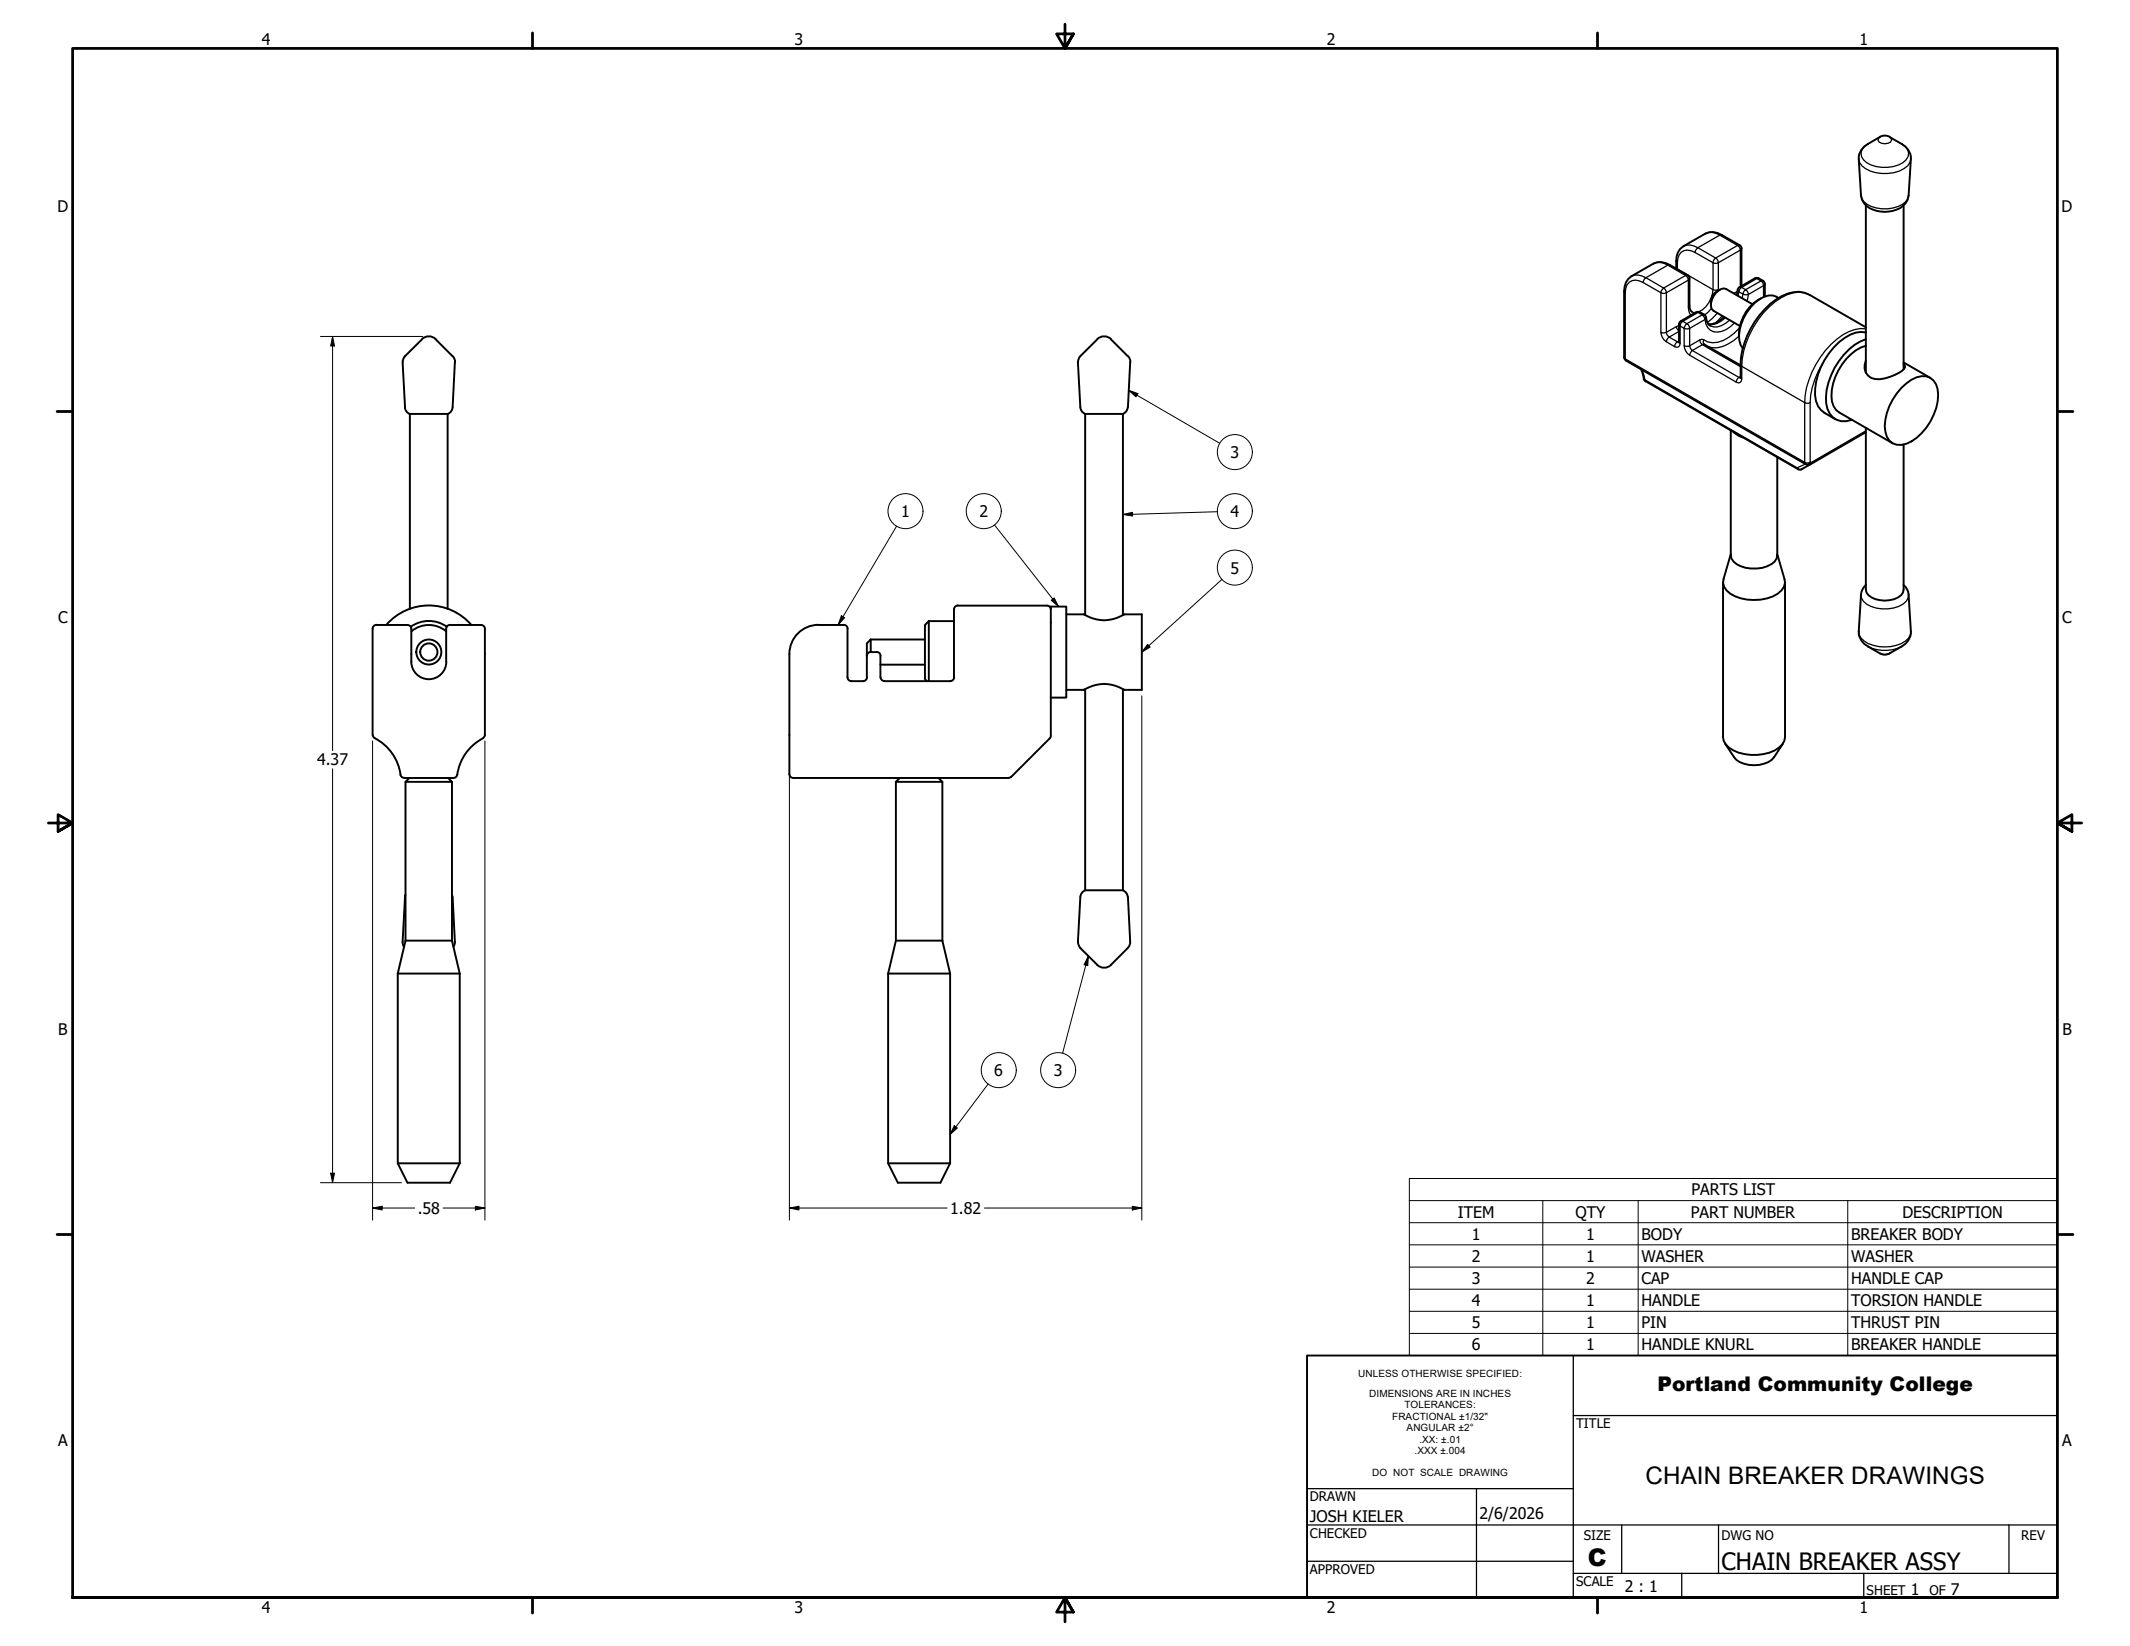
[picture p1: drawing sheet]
<svg xmlns="http://www.w3.org/2000/svg" width="559mm" height="432mm" viewBox="0 0 559 432" stroke-linecap="round" stroke-linejoin="round" font-family="sans-serif">
<!-- layer: Visible (ANSI) -->
<g fill="none" stroke="#000" stroke-width=".51">
<path d="M493.2 35.9l-3.1 1.9a4.4 4.4 0 0 0-2.5 3.9l.6 9.6a5.2 5.2 0 0 0 5.2 4.2 6.8 6.8 0 0 0 7.1-3.1l.2-1.1 .6-9.6a4 4 0 0 0-2.4-3.9l-3.2-1.9M495.8 35.9l-1.3-.3-1.3 .3M489.5 53.9v43.9M499.4 53.9v43M442.7 72.2l.4 .4 .1 .5v7a1.81 1.81 0 0 0 .7 1.7M442.7 72.2l-4.6-2.7a4.3 4.3 0 0 0-4.4-.3l-5.7 3.3a4.4 4.4 0 0 0-1.9 3.9v17.3M451.2 76a3.8 3.8 0 0 0-2.3 4M455.9 76.1l-.3 1.3M456.4 64.3l-4.7-2.7a4.3 4.3 0 0 0-4.3-.3l-5.8 3.3a4.3 4.3 0 0 0-1.8 3.9v2M456.4 75.3l-.5 .8M456.4 64.3l.4 .4 .1 .5v9.9M459.7 79.8l-6.9-4a2.46 2.46 0 0 0-2.7 1.1 4.4 4.4 0 0 0-1 4.2l.4 .4 6.9 4"/>
<path d="M460.4 73l-4 2.4M460.4 73l.5-.1 .5 .1M461.4 73l1.1 .7M462 78.3a10.8 10.8 0 0 0-5.8 9.9M462.5 73.6l.4 .4 .1 .5M463 74.5v3.3M466.6 78.2a3.4 3.4 0 0 0-3.8-.3 12.1 12.1 0 0 0-6.5 11.4l.3 1.2 .6 .9M105.6 95l.7 11.8M106.2 93.5l4.5-4.5a2.49 2.49 0 0 1 3.6 0l4.5 4.4 .6 1.2-.7 12.2M106.3 93.5l-.5 .7-.1 .8M426.1 93.7l.1 .5 .4 .4M426.6 94.6l47.6 27.3"/>
<path d="M430.5 96.9l.8 2.7 .4 .5M440.5 85.1l-.1 4.7M441 84.2l-.4 .4-.1 .5M445 81.9l-4 2.3M445 81.9l.8-.1 1.3 .8M447.1 82.5l.5 .8a2.6 2.6 0 0 0 1.1 2.2M447.1 90.3l9.5 5.5M452.3 83.1l-1.1 1a4.3 4.3 0 0 1-3 .9M489.5 85.9l-14.8-8.6a8.4 8.4 0 0 0-8.9 1.4 22.8 22.8 0 0 0-9.2 20.4M489.5 87.2a9.4 9.4 0 0 0-8.4 3.9 17.1 17.1 0 0 0-4.7 14.1l.5 1.3 .8 1 .9 .8 2.9 1.7M489.5 89a16.1 16.1 0 0 0-9.1 9.4 11.5 11.5 0 0 0-.4 10.1 4.5 4.5 0 0 0 5.9 1.6M489.5 94.6a3.4 3.4 0 0 0 .3 3.6 3.4 3.4 0 0 0 3.4 1.3 11.9 11.9 0 0 0 6.3-2.7l.3-.4-.1-.5-.3-.4"/>
<path d="M489.5 90.7a13.2 13.2 0 0 0-8 8.2 8.8 8.8 0 0 0 .2 8.6l.8 .7 14 8.1M499.4 95.1l7 4M106.2 106.8a2.05 2.05 0 0 0 1.3 1.8M107.5 108.6h9.9v51.1M107.5 108.6v51.1M118.7 106.8a2.05 2.05 0 0 1-1.3 1.8M295.9 106.8a2.01 2.01 0 0 1-1.3 1.8M295.9 106.8l.6-12.2-.6-1.2-4.4-4.4a2.48 2.48 0 0 0-3.6 0l-4.5 4.5-.5 1.1 .5 12.2a2.02 2.02 0 0 0 1.3 1.8M431.8 100l39.9 23.1M454.1 112.9v32.8a3.5 3.5 0 0 0 2.6 2.8 9.2 9.2 0 0 0 8.9-1.2l.5-.8 .2-.8v-25.7M454.8 113.4l1.5 1 .9 .3M489.5 112.3v42.4a3.1 3.1 0 0 0 2.5 2.5 7.4 7.4 0 0 0 6.8-1.1l.4-.7 .2-.7v-38.1"/>
<path d="M489.5 113.4l-16.8 9.7M498.8 101.8a8.2 8.2 0 0 1 6.6-3.1 4.4 4.4 0 0 1 3.1 5 14.9 14.9 0 0 1-8.4 12.7 3.8 3.8 0 0 1-5.5-3.2 14.2 14.2 0 0 1 4.2-11.4zM471.7 123.1l.5 .1 .5-.1M474.1 121.9h.3M474.9 121.7l-.5 .2M251.3 158.9h23.4a.99 .99 0 0 1 1 1M251.3 158.8l-.3 .1a1.04 1.04 0 0 0-.7 1v17.8M452 152.7v40.7a4.3 4.3 0 0 0 2.7 3.4 12.3 12.3 0 0 0 12-.7l.9-.8 .5-.9 .2-1v-40.7M454.1 145.4l-1.9 6.5a3.5 3.5 0 0 0 1.7 3.8 12.6 12.6 0 0 0 12.5 0 3.5 3.5 0 0 0 1.8-3.8l-1.9-6.5M489.5 153.5a3.9 3.9 0 0 0-1.3 2.5l-.6 9.6a4.1 4.1 0 0 0 2.5 4l3.5 2 1.3 .1 .9-.3M499.4 153.5a3.7 3.7 0 0 1 1.3 2.5l.6 9.6a4.1 4.1 0 0 1-2.4 4l-3.2 1.8M98.8 163.9l-.6 .2-.5 .9v27.8"/>
<path d="M101.4 163.9a14.8 14.8 0 0 1 22.2 0M107.8 164.4a8.1 8.1 0 0 1 9.4 0M107.9 165.6a7.1 7.1 0 0 1 9.2 0M118.1 164h8.1a1 1 0 0 1 1 1v27.8l-.1 .5-.4 .3M118.1 163.9l-.6 .2-.4 .9v6.6a6.1 6.1 0 0 1-1.1 4.9 4.6 4.6 0 0 1-5.1 1.4 4.6 4.6 0 0 1-3-4.3v-8.6a1 1 0 0 0-1-1h-8.1M214.7 164h6.6M214.7 163.9a7.6 7.6 0 0 0-7.6 7.7v31.5l.4 .8 .6 .2h56.5M221.3 163.9l.7 .2 .4 .9M222.3 165v12.7l.2 .6 .9 .4M227.5 177.7l-.2 .6-.6 .3-3.3 .1M228.4 171.1h1.9l.5 .4 .2 .6M228.4 167.8l-1 1v8.9"/>
<path d="M228.4 167.8v3.3M228.4 167.8h14.3M228.5 171l-.7 .2-.4 .9M231 172.1v5.6a.99 .99 0 0 0 1 .9l17.3 .1M231 174.4h11.7M243.7 162.9l-1 1.1v14.2l.5 .5M243.7 162.9v15.8M243.7 162.9h6.6M250.3 177.7l-.2 .6-.8 .4M279.7 161.2h4.6a9.9 9.9 0 0 0 10.7 0h4.6v19.8h-4.6a9.9 9.9 0 0 0-10.7 0h-4.6M284.7 161.4v-52.8h9.9v52.8M97.8 192.8v.2a2.07 2.07 0 0 0 1.5 1.2 12.9 12.9 0 0 1 5.9 9.3l.8 .5"/>
<path d="M126.7 193.7a13 13 0 0 0-6.9 9.9l-.9 .5M275.7 183h4v-23.9h-4l-.1 34.2-10.3 10.5-.7 .2M284.7 180.8v52.8h9.9M294.6 180.8v52.8M452.5 195l2.5 3.7a7.4 7.4 0 0 0 7.7 1.7l1.2-.5 .9-.6 .6-.6 2.4-3.7M106 204.1h13M106.4 205.1v41.7M107.4 204.1l-1 1h12.2l-1-1M118.6 205.1v41.7M235 205.1v41.7M236.1 204.1l-1.1 1h12.2l-1-1M247.2 205.1v41.7"/>
<path d="M106.3 235.3l-.7 11.8M106.4 234.7l-.2 .6M118.6 234.7l.1 .6M118.7 235.3l.6 11.8M284.7 233.6a2.02 2.02 0 0 0-1.3 1.7l-.5 12.2 .5 1.1 4.5 4.5a2.53 2.53 0 0 0 3.6 0l4.4-4.4 .6-1.2-.6-12.2M294.6 233.6a2.01 2.01 0 0 1 1.3 1.7M104.4 255.4v49.8l2.5 5.1h11.2l2.5-5.1M104.4 255.4h16.2M105.6 247.1l.4 1.3M106.4 246.8h12.2M106.4 246.8l-2 8.6M118.6 246.8l2 8.6"/>
<path d="M119.3 247.1l-.3 1.3M120.6 255.4v49.8M233 255.4v49.8l2.5 5.1h11.2l2.6-5.1M233 255.4h16.3M235 246.8h12.2M235 246.8l-2 8.6M247.2 246.8l2.1 8.6M249.3 255.4v49.8M104.4 305.2h16.2M233 305.2h16.3"/>
<circle cx="112.5" cy="171" r="2.27"/>
<circle cx="112.5" cy="171" r="3.3"/>
</g>
<!-- layer: Visible Narrow (ANSI) -->
<g fill="none" stroke="#000" stroke-width=".34">
<path d="M490.1 37.8a2.66 2.66 0 0 0-1.9 2.3 2.66 2.66 0 0 0 1.5 2.6 9.1 9.1 0 0 0 10.4-.8 2.57 2.57 0 0 0-1.2-4.1M493.2 35.9l-.4 .5-.1 .4a2.18 2.18 0 0 0 3.5 0v-.4l-.5-.5M487.6 41.7a4 4 0 0 0 3 3.2 10.3 10.3 0 0 0 9.9-1.4l.6-.9 .2-.9M488.2 51.3a3.8 3.8 0 0 0 2.8 2.9 9.3 9.3 0 0 0 8.9-1.2l.6-.8 .2-.9M426.1 76.4l.3 .4M426.4 76.8v17.3l47.1 27.2v-15.7M428 72.5a3.8 3.8 0 0 1 3.8 .4l-.4 .3-.3 .9a2.86 2.86 0 0 0-3.3-.3 2.86 2.86 0 0 0-1.4 3M431.1 74.1l4.6 2.7v10.4M433.7 69.2a3.8 3.8 0 0 1 3.9 .4M436.1 75.9l.4-.3 .6 .7 .1 .5-.5 .2-1-.2zM437.6 69.6l4.6 2.7-5.7 3.3M437.6 69.6l-5.8 3.3 4.7 2.7"/>
<path d="M438.1 69.5l-.5 .1M439.8 70.2l.3 .4 9.3 5.4M439.8 68.5l.3 .4M440.1 68.9v1.8M441.6 64.6a3.8 3.8 0 0 1 3.8 .4l-.6 .7-.1 .6a2.83 2.83 0 0 0-3.3-.4 2.83 2.83 0 0 0-1.3 3M442.7 72.2l-.5 .1 .6 .7 .1 .5 .3-.4M444.7 66.3l4.7 2.6M445.4 65l5.8-3.3 4.6 2.7-5.7 3.3zM447.4 61.3a3.8 3.8 0 0 1 3.8 .4M449.4 76h1.4M449.4 76a6.9 6.9 0 0 1-3.7 5.8M449.4 68.9v7.1"/>
<path d="M449.7 68l.4-.3 .4 .3 .3 .9-.4 .2-1-.2zM451.7 61.6l-.5 .1M455.8 76.4l-1 .6M456 77.6l.2-1.1 1 .6-.1 1.2M456.4 64.3l-.6 .1 .4 .3 .4 .9 .3-.4M456.4 75.4h.5l-.6 .7-.1 .4-.3-.4M456.6 75.2v-9.6l-5.8 3.3v7.3M456.9 75.4l4-2.3 1.1 .6-4 2.3zM457.6 76.3l.4-.3 .3 .3 .4 1-1.5-.2zM460.4 73h1M462.5 73.7h-.5l.3 .3 .4 .9 .3-.4M462.7 77.9v-3l-4 2.4-.4 1.7"/>
<path d="M474.7 77.3a6.9 6.9 0 0 0-7.3 .8 23.1 23.1 0 0 0-10.5 18M426.1 93.7l.5 .9M430.7 96.9l.8 2.8 40 23 2.1-.9M431.2 99.3l.6 .7M435.7 87.2l.5 .1 1-.1 .1 .5 .6 .7-.6 .8-.1 .5a3.1 3.1 0 0 1-1.5-2.5zM437.2 89.7l2.1 1.2M439.8 85.7l-2.6 1.5M440.1 89.7l-.7 .7-.1 .5M440.1 89.7h.4M440.5 85.5l-.7 .2 .1 .4 .6 .8M440.5 89.7l.3 .4-.4 .9-1.1-.1M440.5 89.4l-.4 .3"/>
<path d="M440.5 87l-2.6 1.4 2.2 1.3M441 84.2l.5 .1-.4 .3-.3 .9-.3-.4M441.5 84.3l4-2.3 1.1 .6-4 2.3zM441.8 90.7h1.5l.4 1 .3 .2-.7 1.3a3.1 3.1 0 0 1-1.5-2.5zM441.8 86.1l-1-.6v4.6M441.8 86.1v4.6M442.2 85.2l.4-.3 .3 .3 .4 .9h-1.5zM442.9 80.6v-7.1l-5.7 3.3v10.4M443.2 80.1l-.3 .5 .1 .8 .6 1.3M443.3 93.2l12.2 7M443.9 81.8l.9 .2M445 81.9h1"/>
<path d="M445.9 89.2a1.1 1.1 0 0 0 1.2 1.2M445.9 89.2l.6-.2 .5 .2-.1 .8 .2 .3M445.9 89.2l-2.6 1.5M447.1 82.6h-.5l.7 1.2 .3-.5M449 80.9l-1.8 1.7M450.6 82.1l-2.7 2.5M451.8 82.8l-1.8 2M452.7 83.4a5 5 0 0 1-4.4 1.7M453.8 84a4.9 4.9 0 0 1-5.1 1.5M455 84.7a6.2 6.2 0 0 1-5.5 2.3 3.4 3.4 0 0 1-2.2-3.2l-4 2.3v4.6M456.2 99l-.4 .3-.3 .9M456.2 88.2a10 10 0 0 1-7 3l-1.1-.3"/>
<path d="M456.2 99l.4 .1M456.4 86a10.3 10.3 0 0 1-7.1 3.9l-1.2-.2-1.1-.5M456.6 99l.3 .4-.4 .9-.4 .2-.6-.3M456.6 95.7l.3 .4M456.6 98.8l-.4 .2M456.6 96.2l-10-5.8-2.6 1.5 12.2 7.1M456.9 96.1v3.3M456.9 96.1l16.6 9.5M478.2 95.4a21.2 21.2 0 0 0-3.3 10.2M489.5 86.3a11.3 11.3 0 0 0-9.1 4 23.3 23.3 0 0 0-6.9 15.3M473.5 105.6l.4 .2 1-.2M474.9 105.6v15.7h.3l14.3-8.3"/>
<path d="M471.7 123.1l-.2-.4 .8 .5 .4-.1M473.7 121.8l-.2-.5 .4 .2 1-.2-.3 .5-.5 .1M475 121.8l.2-.5-.3 .5-.5 .1M488.2 156a3.5 3.5 0 0 0 2.7 3.1 9.2 9.2 0 0 0 9.2-1.4l.5-.8 .1-.9M487.6 165.6a3.6 3.6 0 0 0 2.5 3.2 9.8 9.8 0 0 0 10.6-1.4l.5-.9 .1-.9M490.1 169.6a9.9 9.9 0 0 0 8.8 0M493.2 171.4a2.87 2.87 0 0 0 2.5 0"/>
</g>
<!-- layer: Symbol (ANSI) -->
<g fill="none" stroke="#000" stroke-width=".26">
<path d="M296.1 102.4l2.4 .9-.5 .8zM296.1 102.4l23.9 13.9M235.2 138l-15.3 26M260.9 137.7l16.8 21.4M294.6 135l2.5-.6v1zM319.4 134.2l-24.8 .8M275.8 157.5l.8-.7 1.1 2.3zM320.6 152l-21 19.1M220.7 161.5l.9 .6-1.7 1.9zM301.1 169l.7 .8-2.2 1.3zM285.5 250.8l-.1 2.5-1-.2zM285.5 250.8l-6.7 25.5"/>
<path d="M250.4 295.3l.8 .6-1.9 1.7zM259.2 284.4l-9.9 13.2M369.7 315v-5.8h170.1v5.8M369.7 315h170.1v5.8M369.7 315v40.6h170.1v-34.8M404.7 315v40.6M429.8 315v40.6M484.8 315v40.6M369.7 320.8h170.1M369.7 326.6h170.1M369.7 332.4h170.1M369.7 338.2h170.1"/>
<path d="M369.7 344h170.1M369.7 349.8h170.1"/>
<circle cx="324" cy="118.6" r="4.6"/>
<circle cx="237.6" cy="134.1" r="4.6"/>
<circle cx="258.1" cy="134.1" r="4.6"/>
<circle cx="324" cy="134.1" r="4.6"/>
<circle cx="324" cy="148.9" r="4.6"/>
<circle cx="262" cy="280.7" r="4.6"/>
<circle cx="277.6" cy="280.7" r="4.6"/>
</g>
<!-- layer: Border (ANSI) -->
<g fill="none" stroke="#000" stroke-width=".72">
<path d="M139.7 8.6v4.1M279.4 6.3v6.4l-2.2-3.8h4.4l-2.2 3.8 2.2-3.8M419.1 8.6v4.1M15 107.9h4M539.8 107.9h4M12.7 215.9h6.3l-3.8-2.2v4.4l3.8-2.2-3.8 2.2M546.1 215.9h-6.3l3.8-2.2v4.4l-3.8-2.2 3.8 2.2M15 323.8h4M539.8 323.8h4M19 419.1v-406.4h520.8v406.4h-520.8h520.8M139.7 419.1v4.1M419.1 419.1v4.1"/>
<path d="M281.6 422.9l-2.2-3.8 2.2 3.8h-4.4l2.2-3.8v6.3"/>
</g>
<!-- layer: Title (ANSI) -->
<path d="M412.7 355.6v63.5M412.7 371.3h127.1M342.9 390.5h69.8M387.3 390.5v28.6M342.9 409.6h69.8M342.9 400h196.9M412.7 412.7h127.1M425.4 400v12.7M441.2 412.7v6.4M450.8 400v12.7M488.9 412.7v6.4M527 400v12.7" fill="none" stroke="#000" stroke-width=".34"/>
<path d="M342.9 355.6h196.9v63.5h-196.9z" fill="none" stroke="#000" stroke-width=".51"/>
<!-- layer: Dimension (ANSI) -->
<g fill="none" stroke="#000" stroke-width=".26">
<path d="M84.1 88.3h26.8M87.2 88.3l.6 2.5h-1.1zM87.2 88.3v108.6M97.7 194.4v125.7M127.2 194.4v125.7M207.1 194.4v125.7M299.6 182.5v137.6M87.2 201.7v108.6M84.1 310.3h21.2M86.7 307.8h1.1l-.6 2.5zM97.7 316.9l2.5-.5v1zM97.7 316.9h11.1"/>
<path d="M116.2 316.9h11M124.7 316.4l2.5 .5-2.5 .5zM207.1 316.9l2.5-.5v1zM207.1 316.9h41.4M258.2 316.9h41.4M297.1 316.4l2.5 .5-2.5 .5z"/>
</g>
<path d="M87.2 88.3l.6 2.5h-1.1zM86.7 307.8h1.1l-.6 2.5zM97.7 316.9l2.5-.5v1zM124.7 316.4l2.5 .5-2.5 .5zM207.1 316.9l2.5-.5v1zM297.1 316.4l2.5 .5-2.5 .5z" fill="#000"/>
<!-- layer: Symbol (ANSI) -->
<path d="M296.1 102.4l2.4 .9-.5 .8zM294.6 135l2.5-.6v1zM275.8 157.5l.8-.7 1.1 2.3zM220.7 161.5l.9 .6-1.7 1.9zM301.1 169l.7 .8-2.2 1.3zM285.5 250.8l-.1 2.5-1-.2zM250.4 295.3l.8 .6-1.9 1.7z" fill="#000"/>
<g font-size="6.3">
<text x="431.7" y="389.4">CHAIN BREAKER DRAWINGS</text>
<text x="416.6" y="410.9">C</text>
<text x="451.6" y="411.9">CHAIN BREAKER ASSY</text>
</g>
<text font-size="5.3" x="434.8" y="364.9">Portland Community College</text>
<g font-size="4.2">
<text x="68.7" y="11.7">4</text>
<text x="208.4" y="11.7">3</text>
<text x="348.1" y="11.7">2</text>
<text x="487.8" y="11.7">1</text>
<text x="15.1" y="55.5">D</text>
<text x="540.9" y="55.5">D</text>
<text x="322.8" y="120.1">3</text>
<text x="236.4" y="135.6">1</text>
<text x="257" y="135.7">2</text>
<text x="322.8" y="135.6">4</text>
<text x="322.8" y="150.5">5</text>
<text x="15.2" y="163.4">C</text>
<text x="541" y="163.4">C</text>
<text x="83.2" y="200.8">4.37</text>
<text x="15.3" y="271.4">B</text>
<text x="541.1" y="271.4">B</text>
<text x="260.9" y="282.3">6</text>
<text x="276.5" y="282.3">3</text>
<text x="443.8" y="313.6">PARTS LIST</text>
<text x="109.6" y="318.4">.58</text>
<text x="249.3" y="318.4">1.82</text>
<text x="382.4" y="319.4">ITEM</text>
<text x="413.3" y="319.4">QTY</text>
<text x="443.6" y="319.4">PART NUMBER</text>
<text x="499.1" y="319.4">DESCRIPTION</text>
<text x="386.1" y="325.2">1</text>
<text x="416.1" y="325.2">1</text>
<text x="430.7" y="325.2">BODY</text>
<text x="485.6" y="325.2">BREAKER BODY</text>
<text x="386.1" y="331">2</text>
<text x="416.1" y="331">1</text>
<text x="430.7" y="331">WASHER</text>
<text x="485.6" y="331">WASHER</text>
<text x="386.1" y="336.8">3</text>
<text x="416.1" y="336.8">2</text>
<text x="430.7" y="336.8">CAP</text>
<text x="485.6" y="336.8">HANDLE CAP</text>
<text x="386.1" y="342.6">4</text>
<text x="416.1" y="342.6">1</text>
<text x="430.7" y="342.6">HANDLE</text>
<text x="485.6" y="342.6">TORSION HANDLE</text>
<text x="386.1" y="348.4">5</text>
<text x="416.1" y="348.4">1</text>
<text x="430.7" y="348.4">PIN</text>
<text x="485.6" y="348.4">THRUST PIN</text>
<text x="386.1" y="354.2">6</text>
<text x="416.1" y="354.2">1</text>
<text x="430.7" y="354.2">HANDLE KNURL</text>
<text x="485.6" y="354.2">BREAKER HANDLE</text>
<text x="15.2" y="379.3">A</text>
<text x="541" y="379.3">A</text>
<text x="343.7" y="399.2">JOSH KIELER</text>
<text x="388.1" y="398.6">2/6/2026</text>
<text x="426.3" y="417.7">2 : 1</text>
<text x="501.3" y="418.3">1</text>
<text x="511.8" y="418.3">7</text>
<text x="68.7" y="423.2">4</text>
<text x="208.4" y="423.2">3</text>
<text x="348.1" y="423.2">2</text>
<text x="487.8" y="423.2">1</text>
</g>
<g font-size="3.5">
<text x="413.5" y="374.6">TITLE</text>
<text x="343.7" y="393.8">DRAWN</text>
<text x="343.7" y="403.4">CHECKED</text>
<text x="415.5" y="404.1">SIZE</text>
<text x="451.6" y="404.1">DWG NO</text>
<text x="530.3" y="404">REV</text>
<text x="343.7" y="412.9">APPROVED</text>
<text x="413.5" y="416.1">SCALE</text>
<text x="489.7" y="418.3">SHEET</text>
<text x="506.2" y="418.3">OF</text>
</g>
<g font-size="2.6">
<text x="356.3" y="361.4">UNLESS OTHERWISE SPECIFIED:</text>
<text x="359.2" y="366.4">DIMENSIONS ARE IN INCHES</text>
<text x="368.4" y="369.4">TOLERANCES:</text>
<text x="365.3" y="372.4">FRACTIONAL ±1/32&quot;</text>
<text x="369" y="375.4">ANGULAR ±2°</text>
<text x="371.1" y="381.4">.XXX ±.004</text>
<text x="372.4" y="378.4">.XX: ±.01</text>
<text x="360" y="387.3">DO NOT SCALE DRAWING</text>
</g>
</svg>
